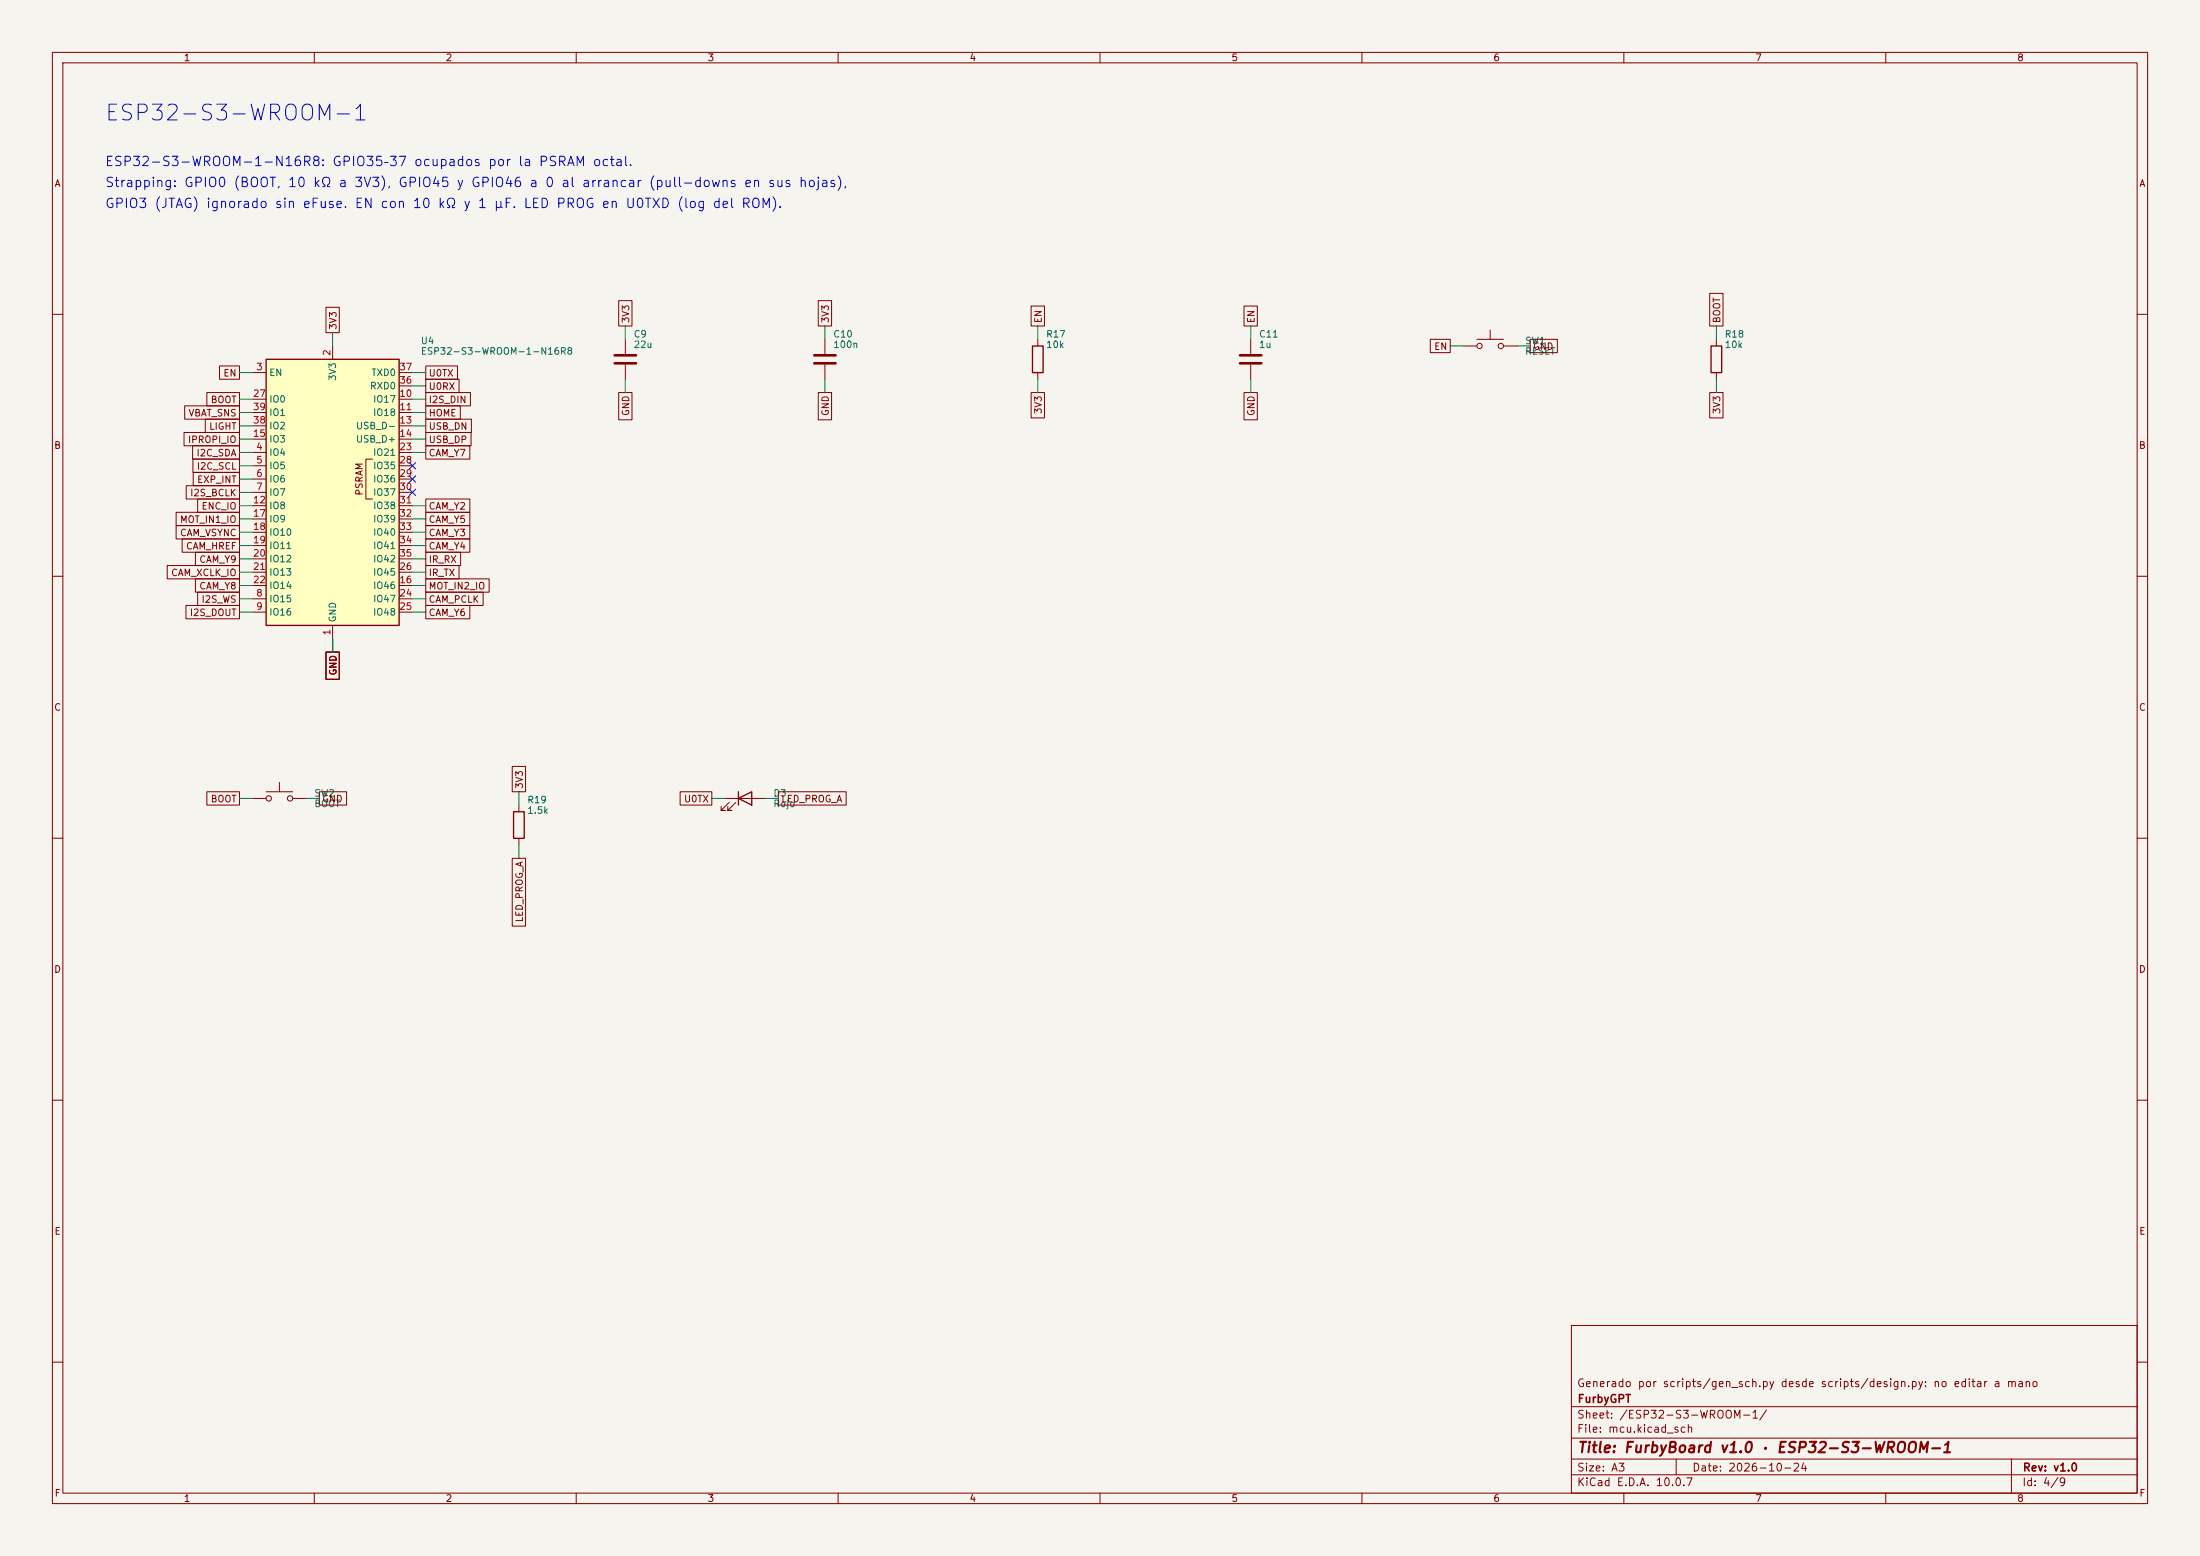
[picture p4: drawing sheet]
<svg xmlns="http://www.w3.org/2000/svg" width="420mm" height="297mm" viewBox="0 0 420 297" stroke-linecap="round" stroke-linejoin="round" font-family="sans-serif">
<path d="M0 0h420v297h-420z" fill="#f5f4ef" stroke="#f5f4ef" stroke-width=".19"/>
<g fill="none" stroke="#840000" stroke-width=".19">
<path d="M10 10h400v277h-400zM12 12h396v273h-396zM60 10v2M110 10v2M160 10v2M210 10v2M260 10v2M310 10v2M360 10v2M10 60h2M119.4 64.8v2.8M119.4 69.6v2.8"/>
<path d="M157.5 64.8v2.8M157.5 69.6v2.8M198.1 64.8v1.2M198.1 71.1v1.3M238.8 64.8v2.8M238.8 69.6v2.8M279.4 66h2.5M281.9 64.8h5.1M284.5 63v1.8M287 66h2.6M327.7 64.8v1.2M327.7 71.1v1.3"/>
<path d="M408 60h2M10 110h2M408 110h2M10 160h2M48.3 152.4h2.5M50.8 151.1h5.1M53.3 149.4v1.7M55.9 152.4h2.5M99.1 153.7v1.2M138.4 152.4h7.6M139.2 153.2l-1.5 1.5h.7h-.7v-.8M140.5 153.2l-1.6 1.5h.8h-.8v-.8"/>
<path d="M408 160h2M99.1 160v1.3M10 210h2M408 210h2M300 253h108v32h-108zM10 260h2M300 278.5h108M300 274.5h108M300 268.5h108M320 278.5v3M384 278.5v6.5M408 260h2"/>
<path d="M60 285v2M110 285v2M160 285v2M210 285v2M260 285v2M300 281.5h108M310 285v2M360 285v2"/>
<circle cx="282.4" cy="66" r=".51"/>
<circle cx="286.5" cy="66" r=".51"/>
<circle cx="51.3" cy="152.4" r=".51"/>
<circle cx="55.4" cy="152.4" r=".51"/>
</g>
<path d="M197.1 66h2v5.1h-2zM326.6 66h2.1v5.1h-2.1zM98 154.9h2.1v5.1h-2.1zM141 152.4l2.5-1.3v2.6zM141 151.1v2.6" fill="none" stroke="#840000" stroke-width=".25"/>
<path d="M117.3 67.8h4.1M117.3 69.3h4.1M155.4 67.8h4.1M155.4 69.3h4.1M236.7 67.8h4.1M236.7 69.3h4.1" fill="none" stroke="#840000" stroke-width=".51"/>
<path d="M50.8 68.6h25.4v50.8h-25.4z" fill="#ffffc2"/>
<path d="M50.8 68.6h25.4v50.8h-25.4z" fill="none" stroke="#840000" stroke-width=".25"/>
<g fill="none" stroke="#840000" stroke-width=".19">
<path d="M62.2 58.7h2.6v4.8h-2.6zM118.1 57.4h2.6v4.8h-2.6zM156.2 57.4h2.6v4.8h-2.6zM196.8 58.4h2.6v3.8h-2.6zM237.5 58.4h2.5v3.8h-2.5zM326.4 56h2.5v6.2h-2.5zM35.3 77.5h10.4v2.5h-10.4zM39.5 74.9h6.2v2.6h-6.2zM41.9 69.8h3.8v2.6h-3.8zM48.3 71.1h2.5M48.3 76.2h2.5M48.3 78.7h2.5"/>
<path d="M63.5 66v2.6M76.2 71.1h2.5M76.2 76.2h2.5M76.2 78.7h2.5M76.2 73.7h2.5M81.3 77.5h6.6v2.5h-6.6zM81.3 72.4h6.3v2.5h-6.3zM81.3 74.9h8.5v2.6h-8.5zM81.3 69.8h6v2.6h-6zM118.1 74.9h2.6v5.2h-2.6zM156.2 74.9h2.6v5.2h-2.6zM196.8 74.9h2.6v4.9h-2.6z"/>
<path d="M237.5 74.9h2.5v5.2h-2.5zM273 64.8h3.9v2.5h-3.9zM292.1 64.8h5.2v2.5h-5.2zM326.4 74.9h2.5v4.9h-2.5zM33.6 97.8h12.1v2.5h-12.1zM35.1 82.5h10.6v2.6h-10.6zM35.6 92.7h10.1v2.6h-10.1zM36.8 85.1h8.9v2.5h-8.9zM36.8 87.6h8.9v2.6h-8.9zM36.9 90.2h8.8v2.5h-8.8zM37.7 95.2h8v2.6h-8zM39.2 80h6.5v2.6h-6.5z"/>
<path d="M48.3 86.4h2.5M48.3 88.9h2.5M48.3 91.4h2.5M48.3 94h2.5M48.3 96.5h2.5M48.3 81.3h2.5M48.3 83.8h2.5M48.3 99.1h2.5M71.1 87.6h-1.3v7.7h1.3M76.2 86.4h2.5M76.2 88.9h2.5M76.2 91.4h2.5"/>
<path d="M76.2 94h2.5M76.2 96.5h2.5M76.2 81.3h2.5M76.2 83.8h2.5M76.2 99.1h2.5M81.3 80h8.7v2.6h-8.7zM81.3 85.1h8.4v2.5h-8.4zM81.3 82.5h8.6v2.6h-8.6zM81.3 97.8h8.4v2.5h-8.4zM81.3 95.2h8.4v2.6h-8.4zM31.9 107.9h13.8v2.6h-13.8zM33.6 100.3h12.1v2.6h-12.1z"/>
<path d="M34.8 102.9h10.9v2.5h-10.9zM35.5 115.6h10.2v2.5h-10.2zM37.3 110.5h8.4v2.5h-8.4zM37.3 105.4h8.4v2.6h-8.4zM37.7 113h8v2.6h-8zM48.3 114.3h2.5M48.3 116.8h2.5M48.3 111.8h2.5M48.3 101.6h2.5M48.3 104.1h2.5M48.3 106.7h2.5M48.3 109.2h2.5"/>
<path d="M63.5 119.4v2.5M76.2 114.3h2.5M76.2 116.8h2.5M76.2 111.8h2.5M76.2 101.6h2.5M76.2 104.1h2.5M76.2 106.7h2.5M76.2 109.2h2.5M81.3 100.3h8.4v2.6h-8.4zM81.3 102.9h8.4v2.5h-8.4zM81.3 115.6h8.4v2.5h-8.4zM81.3 113h10.9v2.6h-10.9z"/>
<path d="M81.3 107.9h6.3v2.6h-6.3zM81.3 110.5h12.1v2.5h-12.1zM81.3 105.4h6.6v2.6h-6.6zM62.2 124.5h2.6v5.2h-2.6zM39.5 151.1h6.2v2.6h-6.2zM61 151.1h5.2v2.6h-5.2zM97.8 146.3h2.5v4.8h-2.5zM129.8 151.1h6.1v2.6h-6.1zM148.6 151.1h12.9v2.6h-12.9zM97.8 163.8h2.5v13h-2.5z"/>
</g>
<g fill="none" stroke="#009600" stroke-width=".19">
<path d="M45.7 78.7h2.6M45.7 71.1h2.6M45.7 76.2h2.6M63.5 63.5v2.5M78.7 78.7h2.6M78.7 73.7h2.6M78.7 71.1h2.6M78.7 76.2h2.6M119.4 62.2v2.6M119.4 72.4v2.5M157.5 62.2v2.6M157.5 72.4v2.5"/>
<path d="M198.1 62.2v2.6M198.1 72.4v2.5M238.8 62.2v2.6M238.8 72.4v2.5M276.9 66h2.5M289.6 66h2.5M327.7 62.2v2.6M327.7 72.4v2.5M45.7 86.4h2.6M45.7 91.4h2.6M45.7 83.8h2.6M45.7 88.9h2.6"/>
<path d="M45.7 99.1h2.6M45.7 96.5h2.6M45.7 94h2.6M45.7 81.3h2.6M78.7 86.4h2.6M78.7 83.8h2.6M78.7 99.1h2.6M78.7 96.5h2.6M78.7 81.3h2.6M45.7 116.8h2.6M45.7 111.8h2.6M45.7 109.2h2.6"/>
<path d="M45.7 106.7h2.6M45.7 114.3h2.6M45.7 101.6h2.6M45.7 104.1h2.6M78.7 116.8h2.6M78.7 111.8h2.6M78.7 109.2h2.6M78.7 106.7h2.6M78.7 114.3h2.6M78.7 101.6h2.6M78.7 104.1h2.6M63.5 121.9v2.6"/>
<path d="M45.7 152.4h2.6M58.4 152.4h2.6M99.1 151.1v2.6M135.9 152.4h2.5M146 152.4h2.6M99.1 161.3v2.5"/>
</g>
<path d="M78.1 88.3l1.2 1.2M78.1 93.4l1.2 1.2M78.1 90.8l1.2 1.2M79.3 88.3l-1.2 1.2M79.3 93.4l-1.2 1.2M79.3 90.8l-1.2 1.2" fill="none" stroke="#000084" stroke-width=".19"/>
<text font-size="3" fill="#0000c2" x="19.8" y="23.8">ESP32-S3-WROOM-1</text>
<text font-size="2" fill="#840000" x="301" y="277.8">Title: FurbyBoard v1.0 · ESP32-S3-WROOM-1</text>
<g font-size="1.8" fill="#0000c2">
<text x="19.9" y="32.2">ESP32-S3-WROOM-1-N16R8: GPIO35–37 ocupados por la PSRAM octal.</text>
<text x="19.9" y="36.2">Strapping: GPIO0 (BOOT, 10 kΩ a 3V3), GPIO45 y GPIO46 a 0 al arrancar (pull-downs en sus hojas),</text>
<text x="19.9" y="40.2">GPIO3 (JTAG) ignorado sin eFuse. EN con 10 kΩ y 1 µF. LED PROG en U0TXD (log del ROM).</text>
</g>
<g font-size="1.5" fill="#840000">
<text x="300.9" y="265.1">Generado por scripts/gen_sch.py desde scripts/design.py: no editar a mano</text>
<text x="301" y="268.1">FurbyGPT</text>
<text x="300.9" y="273.8">File: mcu.kicad_sch</text>
<text x="300.9" y="271.1">Sheet: /ESP32-S3-WROOM-1/</text>
<text x="300.9" y="281.2">Size: A3</text>
<text x="322.9" y="281.2">Date: 2026-10-24</text>
<text x="386" y="281.2">Rev: v1.0</text>
<text x="300.9" y="284">KiCad E.D.A. 10.0.7</text>
<text x="385.9" y="284">Id: 4/9</text>
</g>
<g font-size="1.3" fill="#840000">
<text x="35" y="12">1</text>
<text x="85" y="12">2</text>
<text x="135" y="12">3</text>
<text x="185" y="12">4</text>
<text x="235" y="12">5</text>
<text x="285" y="12">6</text>
<text x="335" y="12">7</text>
<text x="385" y="12">8</text>
<text x="10.3" y="36">A</text>
<text x="408.3" y="36">A</text>
<text x="64.6" y="63.1" transform="rotate(-90 64.6 63.1)">3V3</text>
<text x="120.4" y="61.8" transform="rotate(-90 120.4 61.8)">3V3</text>
<text x="158.5" y="61.8" transform="rotate(-90 158.5 61.8)">3V3</text>
<text x="199.2" y="61.8" transform="rotate(-90 199.2 61.8)">EN</text>
<text x="239.8" y="61.8" transform="rotate(-90 239.8 61.8)">EN</text>
<text x="328.7" y="61.8" transform="rotate(-90 328.7 61.8)">BOOT</text>
<text x="273.7" y="67.1">EN</text>
<text x="292.5" y="67.1">GND</text>
<text x="40.1" y="77.3">BOOT</text>
<text x="42.5" y="72.2">EN</text>
<text x="81.7" y="74.7">U0RX</text>
<text x="81.7" y="77.3">I2S_DIN</text>
<text x="81.7" y="72.2">U0TX</text>
<text x="35.9" y="79.8">VBAT_SNS</text>
<text x="39.8" y="82.3">LIGHT</text>
<text x="81.7" y="79.8">HOME</text>
<text x="81.7" y="82.3">USB_DN</text>
<text x="120.4" y="79.5" transform="rotate(-90 120.4 79.5)">GND</text>
<text x="158.5" y="79.5" transform="rotate(-90 158.5 79.5)">GND</text>
<text x="199.2" y="79.1" transform="rotate(-90 199.2 79.1)">3V3</text>
<text x="239.8" y="79.5" transform="rotate(-90 239.8 79.5)">GND</text>
<text x="328.7" y="79.1" transform="rotate(-90 328.7 79.1)">3V3</text>
<text x="10.2" y="86">B</text>
<text x="35.8" y="84.9">IPROPI_IO</text>
<text x="37.4" y="87.4">I2C_SDA</text>
<text x="37.5" y="90">I2C_SCL</text>
<text x="81.7" y="87.4">CAM_Y7</text>
<text x="81.7" y="84.9">USB_DP</text>
<text x="408.2" y="86">B</text>
<text x="36.2" y="95">I2S_BCLK</text>
<text x="37.5" y="92.5">EXP_INT</text>
<text x="69.5" y="94.7" transform="rotate(-90 69.5 94.7)">PSRAM</text>
<text x="34.3" y="100.1">MOT_IN1_IO</text>
<text x="38.4" y="97.6">ENC_IO</text>
<text x="81.7" y="100.1">CAM_Y5</text>
<text x="81.7" y="97.6">CAM_Y2</text>
<text x="34.3" y="102.7">CAM_VSYNC</text>
<text x="35.4" y="105.2">CAM_HREF</text>
<text x="37.9" y="107.7">CAM_Y9</text>
<text x="81.7" y="102.7">CAM_Y3</text>
<text x="81.7" y="105.2">CAM_Y4</text>
<text x="81.7" y="107.7">IR_RX</text>
<text x="32.6" y="110.3">CAM_XCLK_IO</text>
<text x="37.9" y="112.8">CAM_Y8</text>
<text x="81.7" y="110.3">IR_TX</text>
<text x="81.7" y="112.8">MOT_IN2_IO</text>
<text x="36.1" y="117.9">I2S_DOUT</text>
<text x="38.4" y="115.4">I2S_WS</text>
<text x="81.7" y="117.9">CAM_Y6</text>
<text x="81.7" y="115.4">CAM_PCLK</text>
<text x="64.6" y="129" transform="rotate(-90 64.6 129)">GND</text>
<text x="10.2" y="136">C</text>
<text x="408.2" y="136">C</text>
<text x="40.1" y="153.5">BOOT</text>
<text x="61.4" y="153.5">GND</text>
<text x="100.1" y="150.7" transform="rotate(-90 100.1 150.7)">3V3</text>
<text x="130.5" y="153.5">U0TX</text>
<text x="149" y="153.5">LED_PROG_A</text>
<text x="100.1" y="176.1" transform="rotate(-90 100.1 176.1)">LED_PROG_A</text>
<text x="10.2" y="186">D</text>
<text x="408.2" y="186">D</text>
<text x="10.3" y="236">E</text>
<text x="408.3" y="236">E</text>
<text x="10.3" y="286">F</text>
<text x="35" y="287">1</text>
<text x="85" y="287">2</text>
<text x="135" y="287">3</text>
<text x="185" y="287">4</text>
<text x="235" y="287">5</text>
<text x="285" y="287">6</text>
<text x="335" y="287">7</text>
<text x="385" y="287">8</text>
<text x="408.3" y="286">F</text>
</g>
<g font-size="1.3" fill="#006464">
<text x="120.9" y="64.7">C9</text>
<text x="159" y="64.7">C10</text>
<text x="199.6" y="64.7">R17</text>
<text x="240.2" y="64.7">C11</text>
<text x="329.1" y="64.7">R18</text>
<text x="80.2" y="66">U4</text>
<text x="80.2" y="68">ESP32-S3-WROOM-1-N16R8</text>
<text x="120.9" y="66.7">22u</text>
<text x="159" y="66.7">100n</text>
<text x="199.6" y="66.7">10k</text>
<text x="240.2" y="66.7">1u</text>
<text x="291" y="66">SW1</text>
<text x="291" y="68">RESET</text>
<text x="329.1" y="66.7">10k</text>
<text x="51.3" y="72.1">EN</text>
<text x="51.3" y="77.2">IO0</text>
<text x="64.5" y="72.8" transform="rotate(-90 64.5 72.8)">3V3</text>
<text x="70.5" y="74.6">RXD0</text>
<text x="70.8" y="72.1">TXD0</text>
<text x="71.1" y="77.2">IO17</text>
<text x="51.3" y="82.2">IO2</text>
<text x="51.3" y="79.7">IO1</text>
<text x="67.8" y="82.2">USB_D-</text>
<text x="71.1" y="79.7">IO18</text>
<text x="51.3" y="87.3">IO4</text>
<text x="51.3" y="89.9">IO5</text>
<text x="51.3" y="84.8">IO3</text>
<text x="67.8" y="84.8">USB_D+</text>
<text x="71.1" y="87.3">IO21</text>
<text x="71.1" y="89.9">IO35</text>
<text x="51.3" y="92.4">IO6</text>
<text x="51.3" y="94.9">IO7</text>
<text x="71.1" y="92.4">IO36</text>
<text x="71.1" y="94.9">IO37</text>
<text x="51.3" y="97.5">IO8</text>
<text x="51.3" y="100">IO9</text>
<text x="71.1" y="97.5">IO38</text>
<text x="71.1" y="100">IO39</text>
<text x="51.3" y="102.6">IO10</text>
<text x="51.3" y="105.1">IO11</text>
<text x="51.3" y="107.6">IO12</text>
<text x="71.1" y="102.6">IO40</text>
<text x="71.1" y="105.1">IO41</text>
<text x="71.1" y="107.6">IO42</text>
<text x="51.3" y="110.2">IO13</text>
<text x="51.3" y="112.7">IO14</text>
<text x="71.1" y="112.7">IO46</text>
<text x="71.1" y="110.2">IO45</text>
<text x="51.3" y="115.3">IO15</text>
<text x="51.3" y="117.8">IO16</text>
<text x="64.5" y="118.9" transform="rotate(-90 64.5 118.9)">GND</text>
<text x="71.1" y="115.3">IO47</text>
<text x="71.1" y="117.8">IO48</text>
<text x="59.9" y="152.4">SW2</text>
<text x="59.9" y="154.4">BOOT</text>
<text x="100.5" y="153.6">R19</text>
<text x="100.5" y="155.6">1.5k</text>
<text x="147.5" y="152.4">D3</text>
<text x="147.5" y="154.4">Rojo</text>
</g>
<g font-size="1.3" fill="#a90000">
<text x="48.8" y="71">3</text>
<text x="63.4" y="68" transform="rotate(-90 63.4 68)">2</text>
<text x="76.1" y="71">37</text>
<text x="48.2" y="76.1">27</text>
<text x="76.1" y="76.1">10</text>
<text x="76.1" y="73.5">36</text>
<text x="48.2" y="83.7">15</text>
<text x="48.2" y="81.1">38</text>
<text x="48.2" y="78.6">39</text>
<text x="76.1" y="78.6">11</text>
<text x="76.1" y="81.1">13</text>
<text x="76.1" y="83.7">14</text>
<text x="48.8" y="86.2">4</text>
<text x="48.8" y="88.8">5</text>
<text x="76.1" y="86.2">23</text>
<text x="76.1" y="88.8">28</text>
<text x="48.8" y="91.3">6</text>
<text x="48.8" y="93.8">7</text>
<text x="76.1" y="91.3">29</text>
<text x="76.1" y="93.8">30</text>
<text x="48.2" y="96.4">12</text>
<text x="48.2" y="98.9">17</text>
<text x="48.2" y="101.5">18</text>
<text x="76.1" y="96.4">31</text>
<text x="76.1" y="98.9">32</text>
<text x="76.1" y="101.5">33</text>
<text x="48.2" y="104">19</text>
<text x="48.2" y="106.5">20</text>
<text x="76.1" y="104">34</text>
<text x="76.1" y="106.5">35</text>
<text x="48.2" y="109.1">21</text>
<text x="48.2" y="111.6">22</text>
<text x="76.1" y="111.6">16</text>
<text x="76.1" y="109.1">26</text>
<text x="48.8" y="114.2">8</text>
<text x="48.8" y="116.7">9</text>
<text x="76.1" y="114.2">24</text>
<text x="76.1" y="116.7">25</text>
<text x="63.4" y="121.4" transform="rotate(-90 63.4 121.4)">1</text>
</g>
</svg>
